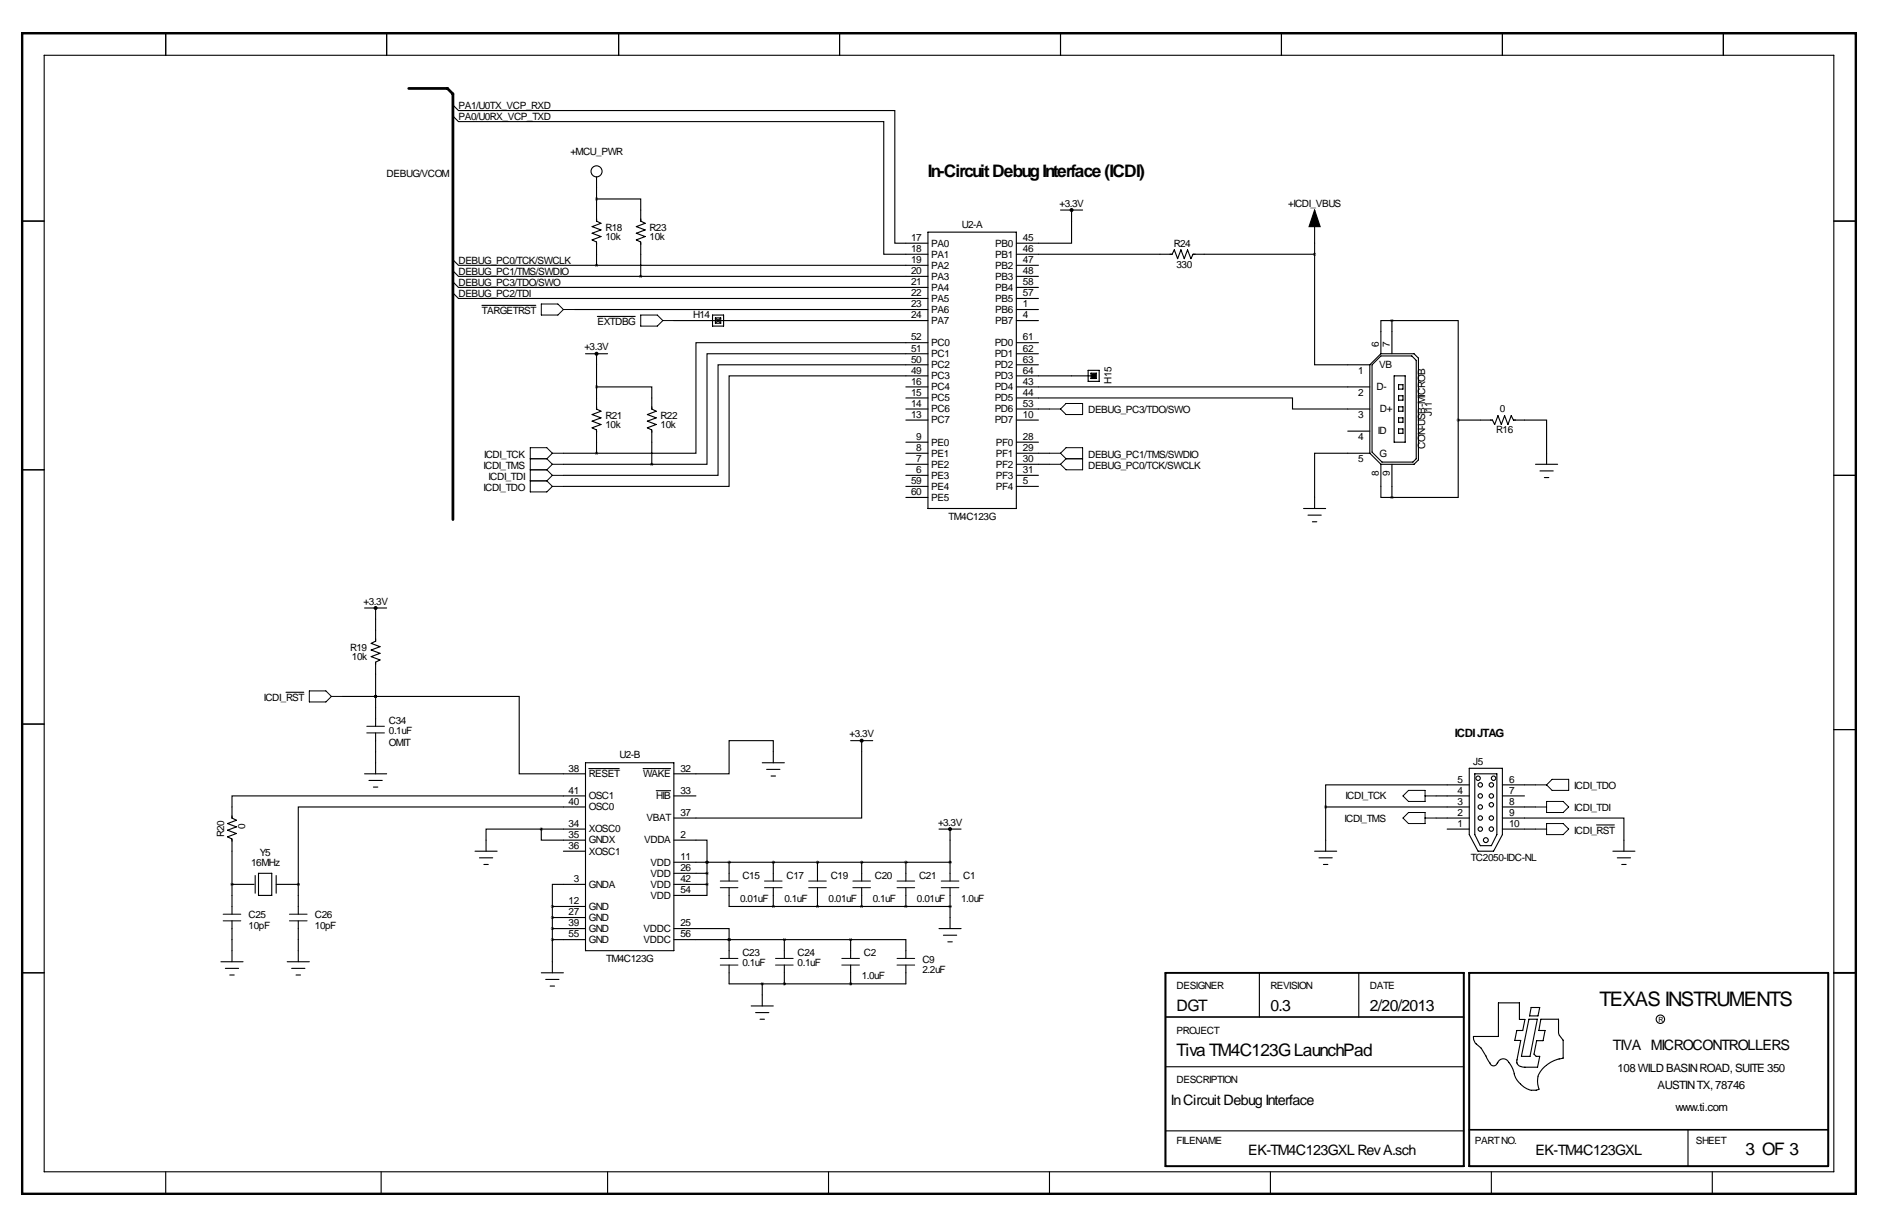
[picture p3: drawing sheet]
<svg xmlns="http://www.w3.org/2000/svg" width="432mm" height="279mm" viewBox="0 0 432 279" stroke-linecap="round" stroke-linejoin="round" font-family="sans-serif">
<g fill="none" stroke="#000" stroke-width=".25">
<path d="M10.2 12.7h411.4v256.5h-411.4zM38.1 7.6v5.1M88.9 7.6v5.1M142.2 7.6v5.1M193 7.6v5.1M243.8 7.6v5.1M294.6 7.6v5.1M345.4 7.6v5.1M396.2 7.6v5.1M104.1 24.1l1.3 1.3h100.3v30.5h7.7M104.1 26.7l1.3 1.2h97.8v30.5h10.2M5.1 50.8h5.1"/>
<path d="M104.1 59.7l1.3 1.3h31.8M137.2 45.7h10.1v5.1l1 .5-2 .8 2 .7-2 .8 2 .8-2 .7 1 .5v7.9M137.2 40.6v10.2l1 .5-2.1 .8 2.1 .7-2.1 .8 2.1 .8-2.1 .7 1.1 .5v5.4M213.4 53.3h20.3v63.5h-20.3zM233.7 58.4h35.8l.5-1 .8 2 .7-2 .8 2 .7-2 .8 2 .5-1h28M243.8 48.3h5.1M246.4 48.3v7.6h-12.7M302.3 58.4v25.4h12.7M302.3 48.3v10.1M421.6 50.8h5.1M104.1 64.8l1.3 1.2h108M104.1 67.3l1.3 1.3h108"/>
<path d="M104.1 62.2l1.3 1.3h41.9M110.8 70.2h12.4M132.1 71.1h81.3M137.2 61h76.2M137.4 72.7h8.6M147.3 63.5h66.1M154.9 73.7h58.5M163.8 72.4h2.6v2.5h-2.6zM164.5 74.3h1.2M164.5 73.1v1.2M164.5 73.1h1.2M164.5 73.1l1.2 1.2"/>
<path d="M165.1 73.7h.1M165.7 73.1v1.2M165.7 73.1l-1.2 1.2M213.4 78.7h-53.4v25.4h-22.8M233.7 71.1h5.1M233.7 73.7h5.1M233.7 61h5.1M233.7 63.5h5.1M233.7 66h5.1M233.7 68.6h5.1M233.7 78.7h5.1M320 73.7h-2.5v7.6"/>
<path d="M320 73.7h15.3v22.8M320 73.7v7.6M134.6 81.3h5.1M137.2 88.9h12.7v5.1l1 .5-2.1 .7 2.1 .8-2.1 .8 2.1 .7-2.1 .8 1.1 .5v7.9M137.2 81.3v12.7l1 .5-2.1 .7 2.1 .8-2.1 .8 2.1 .7-2.1 .8 1.1 .5v5.3M208.3 88.9h5.1M208.3 94h5.1M208.3 96.5h5.1M208.3 91.4h5.1M213.4 81.3h-50.8v25.4h-12.7M213.4 83.8h-48.3v25.4h-35.6M213.4 86.4h-45.8v25.4h-38.1"/>
<path d="M233.7 91.4h63.5v2.6h17.8M233.7 86.4h17.8M233.7 81.3h5.1M233.7 83.8h5.1M233.7 88.9h81.3M233.7 94h7.6M233.7 96.5h5.1M250.2 85.1h2.5v2.5h-2.5zM250.9 85.8v1.2M250.9 85.8h1.2M250.9 87h1.2M250.9 85.8l1.2 1.2"/>
<path d="M252.1 85.8v1.2M252.1 85.8l-1.2 1.2M309.9 99.1h5.1M315 83.8v20.3M315.5 83.8l2-2h7.1l1 1v22.6l-.7 .8h-7.1l-2.3-2.3zM317.5 81.3h7.6l1 1v23.4l-1 1h-7.6M317.5 81.3l-2.5 2.5M320.5 86.4h2.6v15.2h-2.6zM321.6 88.4h1v1h-1zM321.6 90.9h1v1h-1zM321.6 93.5h1v1h-1zM321.6 96h1v1h-1z"/>
<path d="M321.6 98.6h1v1h-1zM335.3 96.5v17.8h-15.3M335.3 96.5h7.9l.5 1 .7-2 .8 2 .7-2 .8 2 .8-2 .5 1h7.6v10.2M5.1 107.9h5.1M129.5 106.7h20.4M129.5 104.1h7.7M208.3 109.2h5.1M208.3 101.6h5.1M208.3 106.7h5.1M208.3 104.1h5.1M208.3 111.8h5.1M208.3 114.3h5.1"/>
<path d="M233.7 109.2h5.1M233.7 101.6h5.1M233.7 106.7h7.6M233.7 104.1h7.6M233.7 111.8h5.1M299.7 116.8h5.1M300.7 118.4h3.1M301.8 119.9h1M315 104.1h-12.7v12.7M315 104.1l2.5 2.6M317.5 106.7v7.6h2.5M320 106.7v7.6"/>
<path d="M353.1 106.7h5M354.1 108.2h3M355.1 109.7h1M421.6 109.2h5.1M83.8 139.7h5.1M86.4 139.7v7.6l-1.1 .5 2.1 .8-2.1 .8 2.1 .7-2.1 .8 2.1 .7-1 .5v14.8M65.8 159.1h4M5.1 166.4h5.1M78.7 160h7.7M83.8 177.8h5.1M84.8 179.3h3.1M86.4 160h.1"/>
<path d="M86.4 160h33v17.8h15.2M86.4 168.4v9.4M134.6 175.3h20.3v43.1h-20.3zM135.4 176.6h7M147.9 176.6h6.3M175.3 175.3h5M176.3 176.8h3M177.3 178.3h1M177.8 175.3v-5.1h-10.2v7.6h-12.7M195.6 170.2h5.1M198.1 170.2v17.8h-43.2M337.8 176.5h7.6v15.3l-2 3.8h-3.5l-2.1-3.8z"/>
<path d="M339.1 177.8h5.1v14l-1.3 2.5h-2.5l-1.3-2.5zM421.6 167.6h5.1M85.9 180.8h1M109.2 195.6h5.1M110.2 197.1h3.1M111.3 198.6h1M124.5 190.5v2.5h10.1M124.5 190.5h-12.7v5.1M124.5 190.5h10.1M129.5 195.6h5.1M134.6 185.4h-66v17.8M134.6 182.9h-81.3v5.1l1.1 .5-2.1 .7 2.1 .8-2.1 .8 2.1 .7-2.1 .8 1 .5v17.3"/>
<path d="M150.9 181.7h3.3M154.9 193h7.7v5.1M154.9 182.9h5.1M154.9 198.1h63.5M162.6 198.1h.1M162.6 198.1v5.1M167.6 198.1h.1M167.6 198.1v4.3M177.8 198.1h.1M177.8 198.1v4.3M188 198.1h.1M188 198.1v4.3"/>
<path d="M198.1 198.1h.1M198.1 198.1v4.3M208.3 198.1h.1M208.3 198.1v4.3M215.9 190.5h5.1M218.4 198.1h.1M218.4 190.5v11.9M302.3 195.6h5M303.3 197.1h3M304.3 198.6h1M304.8 185.4h33M304.8 185.4v10.2"/>
<path d="M330.2 182.9h7.6M330.2 188h7.6M332.7 190.5h5.1M337.8 180.3h-33v5.1M345.4 188h28v7.6M345.4 180.3h7.7M345.4 182.9h5.1M345.4 185.4h7.7M345.4 190.5h7.7M367.1 189.5h4.1M370.8 195.6h5.1M371.9 197.1h3"/>
<path d="M372.9 198.6h1M53.3 203.2h.1M53.3 211.6v9.4M53.3 203.2h5.1M58.7 201.2v4M59.4 200.7h3.1v5h-3.1zM63.5 201.2v4M63.5 203.2h5.1M68.6 203.2h.1M68.6 203.2v6.9M68.6 211.6v9.4M127 208.3h7.6"/>
<path d="M127 213.4h7.6M127 210.8h7.6M127 215.9h7.6M127 208.3v15.2M134.6 203.2h-7.6v5.1M154.9 213.4h12.7v2.5M154.9 215.9h53.4v4.3M154.9 200.7h7.7M154.9 203.2h7.7M162.6 203.2v2.5h-7.7M167.6 215.9h.1M167.6 204v4.3h50.8"/>
<path d="M167.6 215.9v4.3M177.8 208.3h.1M177.8 204v4.3M180.3 215.9h.1M180.3 215.9v4.3M188 208.3h.1M188 204v4.3M195.6 215.9h.1M195.6 215.9v4.3M198.1 208.3h.1M198.1 204v4.3M208.3 208.3h.1"/>
<path d="M208.3 204v4.3M215.9 213.4h5.1M216.9 214.9h3.1M217.9 216.4h1M218.4 208.3h.1M218.4 204v9.4M5.1 223.5h5.1M50.8 221h5.1M51.8 222.5h3.1M52.8 224h1M66 221h5.1M67.1 222.5h3"/>
<path d="M68.1 224h1M124.5 223.5h5M125.5 225h3M126.5 226.6h1M167.6 221.7v4.4h40.7v-4.4M172.7 231.1h5.1M173.7 232.7h3.1M174.8 234.2h1M175.3 226.1v5M180.3 226.1h.1M180.3 221.7v4.4M195.6 226.1h.1"/>
<path d="M195.6 221.7v4.4M268 233.7h68.5M289.6 223.5v10.2M312.4 223.5v10.2M338.8 238.5v-.3h5.7v-7.8h4.9v3.8h1.2l-.5 2.6h-1.4l-.4 2.3h1.4l-1 4.7 .2 .7 .7 .5M338.8 238.5v.4a3.3 3.3 0 0 0 1.8 1.9l1 1.8M351.5 234.2h2l-1.7 8.5h-2zM352 231.5h2l-.4 1.9h-1.9zM358.3 237.1v-2.9h-4l-.5 2.6h1.4l-.4 2.3h-1.5l-.6 3.1 .5 .5h.8l-.5 2.5-3.8-.1M358.3 237.1l.2 .8M358.5 237.9l.9 1.1v4.1l-.9 .2M268 245.1h68.5"/>
<path d="M268 259.8h68.5M341.7 242.6l.9 1.6M346.9 244.1a1.48 1.48 0 0 0-1.5-.8 1.48 1.48 0 0 0-1.3 1.2 .86 .86 0 0 1-.8 .4 .86 .86 0 0 1-.7-.6M347 244.2a8.7 8.7 0 0 1 1.5 3.4l1.1 1.4M349.6 249.1l1.1 .9 1.4 .5M353.6 247.3l-.1 1.5 .4 1.4M353.9 250.3l-.7 .2h-1.1M355.5 244.8l-1.1 1.1-.8 1.3M358.5 243.3l-1.6 .6-1.3 .9M388.1 259.6v8.4M38.1 269.2v5.1M87.6 269.2v5.1"/>
<path d="M139.7 269.2v5.1M190.5 269.2v5.1M241.3 269.2v5.1M292.1 269.2v5.1M342.9 269.2v5.1M393.7 269.2v5.1"/>
<circle cx="137.2" cy="39.4" r="1.27"/>
<circle cx="339.9" cy="178.8" r=".51"/>
<circle cx="343.4" cy="178.8" r=".51"/>
<circle cx="340.4" cy="188" r=".51"/>
<circle cx="340.4" cy="182.9" r=".51"/>
<circle cx="340.4" cy="180.3" r=".51"/>
<circle cx="340.4" cy="185.4" r=".51"/>
<circle cx="340.4" cy="190.5" r=".51"/>
<circle cx="341.6" cy="193" r=".56"/>
<circle cx="342.9" cy="190.5" r=".51"/>
<circle cx="342.9" cy="188" r=".51"/>
<circle cx="342.9" cy="180.3" r=".51"/>
<circle cx="342.9" cy="182.9" r=".51"/>
<circle cx="342.9" cy="184.9" r=".51"/>
<circle cx="381.8" cy="234.2" r=".97"/>
</g>
<g fill="none" stroke="#000" stroke-width=".51">
<path d="M5.1 7.6h421.6v266.7h-421.6z"/>
<circle cx="246.4" cy="48.3" r=".2"/>
<circle cx="137.2" cy="81.3" r=".2"/>
<circle cx="86.4" cy="139.7" r=".2"/>
<circle cx="198.1" cy="170.2" r=".2"/>
<circle cx="218.4" cy="190.5" r=".2"/>
</g>
<path d="M268 223.5h68.5v44.5h-68.5zM337.8 223.5h82.6v44.5h-82.6zM421.6 223.5h5.1M337.8 259.6h82.6" fill="none" stroke="#000" stroke-width=".38"/>
<g fill="none" stroke="#000" stroke-width=".23">
<path d="M124.5 69.8h3.8l1.2 1.3-1.2 1.3h-3.8zM129.5 71.1h2.6M147.3 72.4h3.8l1.3 1.3-1.3 1.2h-3.8zM152.4 73.7h2.5M241.3 94h2.5M245.1 92.7h3.8v2.5h-3.8l-1.3-1.2zM121.9 105.4h3.8M121.9 107.9h3.8M121.9 110.5h3.8M125.7 105.4l1.3 1.3M125.7 107.9l1.3 1.3M125.7 110.5l1.3 1.3"/>
<path d="M127 104.1h2.5M127 104.1l-1.3 1.3M127 104.1l-1.3-1.2h-3.8v10.1h3.8l1.3-1.2M127 106.7h2.5M127 106.7l-1.3 1.2M127 109.2h2.5M127 109.2l-1.3 1.3M127 111.8h2.5M241.3 104.1h2.5M241.3 106.7h2.5M243.8 104.1l1.3-1.2h3.8v5h-3.8l-1.3-1.2M243.8 104.1l1.3 1.3"/>
<path d="M245.1 105.4h3.8M245.1 105.4l-1.3 1.3M71.1 158.8h3.8l1.3 1.2-1.3 1.3h-3.8zM76.2 160h2.5M84.3 166.9h4.1M84.3 168.4h4.1M356.9 179.1h3.8v2.5h-3.8l-1.3-1.3zM322.6 188l1.2-1.3h3.9v2.5h-3.9zM323.8 181.6h3.9v2.5h-3.9l-1.2-1.2zM327.7 188h2.5M327.7 182.9h2.5M353.1 180.3h2.5"/>
<path d="M353.1 185.4h2.5M353.1 190.5h2.5M355.6 184.1h3.8l1.3 1.3-1.3 1.3h-3.8zM355.6 189.2h3.8l1.3 1.3-1.3 1.3h-3.8zM51.3 210.1h4.1M51.3 211.6h4.1M66.5 210.1h4.1M66.5 211.6h4.1M165.6 202.4h4.1M165.6 204h4.1M175.8 202.4h4M175.8 204h4"/>
<path d="M185.9 202.4h4.1M185.9 204h4.1M196.1 202.4h4.1M196.1 204h4.1M206.2 202.4h4.1M206.2 204h4.1M216.4 202.4h4.1M216.4 204h4.1M165.6 220.2h4.1M165.6 221.7h4.1M178.3 220.2h4.1M178.3 221.7h4.1"/>
<path d="M193.5 220.2h4.1M193.5 221.7h4.1M206.2 220.2h4.1M206.2 221.7h4.1"/>
</g>
<circle cx="251.5" cy="86.4" r=".3" fill="none" stroke="#000" stroke-width=".61"/>
<path d="M302.3 48.3l1.2 3.8h-2.5z" fill="#000" stroke="#000" stroke-width=".25"/>
<path d="M162.5 198.1a.05 .05 0 0 0 .1 0 .05 .05 0 0 0-.1 0zM162.5 200.7a.05 .05 0 0 0 .1 0 .05 .05 0 0 0-.1 0zM162.5 203.2a.05 .05 0 0 0 .1 0 .05 .05 0 0 0-.1 0zM167.6 215.9a.05 .05 0 0 0 .1 0 .05 .05 0 0 0-.1 0zM162.5 198.1a.05 .05 0 0 0 .1 0 .05 .05 0 0 0-.1 0zM175.2 226.1a.05 .05 0 0 0 .1 0 .05 .05 0 0 0-.1 0zM187.9 198.1a.05 .05 0 0 0 .1 0 .05 .05 0 0 0-.1 0zM167.6 198.1a.05 .05 0 0 0 .1 0 .05 .05 0 0 0-.1 0zM187.9 208.3a.05 .05 0 0 0 .1 0 .05 .05 0 0 0-.1 0zM167.6 215.9a.05 .05 0 0 0 .1 0 .05 .05 0 0 0-.1 0zM180.3 215.9a.05 .05 0 0 0 .1 0 .05 .05 0 0 0-.1 0zM180.3 226.1a.05 .05 0 0 0 .1 0 .05 .05 0 0 0-.1 0zM86.3 160a.05 .05 0 0 0 .1 0 .05 .05 0 0 0-.1 0zM149.8 106.7a.05 .05 0 0 0 .1 0 .05 .05 0 0 0-.1 0zM137.1 104.1a.05 .05 0 0 0 .1 0 .05 .05 0 0 0-.1 0zM137.1 88.9a.05 .05 0 0 0 .1 0 .05 .05 0 0 0-.1 0zM86.3 160a.05 .05 0 0 0 .1 0 .05 .05 0 0 0-.1 0zM124.4 190.5a.05 .05 0 0 0 .1 0 .05 .05 0 0 0-.1 0zM137.1 61a.05 .05 0 0 0 .1 0 .05 .05 0 0 0-.1 0zM320 73.7a.05 .05 0 0 0 .1 0 .05 .05 0 0 0-.1 0zM320 114.3a.05 .05 0 0 0 .1 0 .05 .05 0 0 0-.1 0zM302.2 58.4a.05 .05 0 0 0 .1 0 .05 .05 0 0 0-.1 0zM53.3 203.2a.05 .05 0 0 0 .1 0 .05 .05 0 0 0-.1 0zM137.1 45.7a.05 .05 0 0 0 .1 0 .05 .05 0 0 0-.1 0zM218.4 208.3a.05 .05 0 0 0 .1 0 .05 .05 0 0 0-.1 0zM218.4 198.1a.05 .05 0 0 0 .1 0 .05 .05 0 0 0-.1 0z" fill="#000" stroke="#000" stroke-width=".63"/>
<path d="M94 20.3h8.9l1.2 1.3v97.8" fill="none" stroke="#000" stroke-width=".63"/>
<text font-size="4.6" x="367.8" y="231.1">TEXAS INSTRUMENTS</text>
<g font-size="4">
<text x="213.4" y="40.6">In-Circuit Debug Interface (ICDI)</text>
<text x="270.5" y="242.6">Tiva TM4C123G LaunchPad</text>
<text x="401.3" y="265.4">3 OF 3</text>
</g>
<g font-size="3.6">
<text x="270.5" y="232.4">DGT</text>
<text x="292.1" y="232.4">0.3</text>
<text x="315" y="232.4">2/20/2013</text>
</g>
<g font-size="3.3">
<text x="370.9" y="241.3">TIVA MICROCONTROLLERS</text>
<text x="269.2" y="254">In Circuit Debug Interface</text>
<text x="287" y="265.4">EK-TM4C123GXL Rev A.sch</text>
<text x="353.1" y="265.4">EK-TM4C123GXL</text>
</g>
<g font-size="2.6">
<text x="334.5" y="169.4">ICDI JTAG</text>
<text x="371.9" y="246.4">108 WILD BASIN ROAD, SUITE 350</text>
<text x="381.1" y="250.2">AUSTIN TX, 78746</text>
<text x="385.2" y="255.3">www.ti.com</text>
</g>
<g font-size="2.3">
<text x="105.4" y="25.1">PA1/U0TX_VCP_RXD</text>
<text x="105.4" y="27.7">PA0/U0RX_VCP_TXD</text>
<text x="131.2" y="35.6">+MCU_PWR</text>
<text x="88.9" y="40.6">DEBUG/VCOM</text>
<text x="243.6" y="47.5">+3.3V</text>
<text x="296.2" y="47.5">+ICDI_VBUS</text>
<text x="139.2" y="53.1">R18</text>
<text x="149.4" y="53.1">R23</text>
<text x="221.1" y="52.3">U2-A</text>
<text x="139.2" y="55.1">10k</text>
<text x="149.4" y="55.1">10k</text>
<text x="209.5" y="55.4">17</text>
<text x="209.5" y="57.9">18</text>
<text x="214.1" y="56.6">PA0</text>
<text x="214.1" y="59.2">PA1</text>
<text x="228.8" y="56.6">PB0</text>
<text x="228.8" y="59.2">PB1</text>
<text x="235.2" y="55.4">45</text>
<text x="235.2" y="57.9">46</text>
<text x="269.9" y="56.6">R24</text>
<text x="105.4" y="60.7">DEBUG_PC0/TCK/SWCLK</text>
<text x="105.4" y="63.2">DEBUG_PC1/TMS/SWDIO</text>
<text x="105.4" y="65.8">DEBUG_PC3/TDO/SWO</text>
<text x="209.5" y="60.5">19</text>
<text x="209.5" y="63">20</text>
<text x="209.5" y="65.5">21</text>
<text x="214.1" y="61.7">PA2</text>
<text x="214.1" y="64.3">PA3</text>
<text x="228.8" y="61.7">PB2</text>
<text x="228.8" y="64.3">PB3</text>
<text x="235.2" y="60.5">47</text>
<text x="235.2" y="63">48</text>
<text x="235.2" y="65.5">58</text>
<text x="270.5" y="61.5">330</text>
<text x="105.4" y="68.3">DEBUG_PC2/TDI</text>
<text x="209.5" y="68.1">22</text>
<text x="209.5" y="70.6">23</text>
<text x="214.1" y="66.8">PA4</text>
<text x="214.1" y="69.3">PA5</text>
<text x="214.1" y="71.9">PA6</text>
<text x="228.8" y="71.9">PB6</text>
<text x="228.8" y="66.8">PB4</text>
<text x="228.8" y="69.3">PB5</text>
<text x="235.2" y="70.6">1</text>
<text x="235.2" y="68.1">57</text>
<text x="110.8" y="72.1">TARGETRST</text>
<text x="137.4" y="74.7">EXTDBG</text>
<text x="159.4" y="73.2">H14</text>
<text x="209.5" y="73.2">24</text>
<text x="214.1" y="74.4">PA7</text>
<text x="228.8" y="74.4">PB7</text>
<text x="235.2" y="73.2">4</text>
<text x="134.4" y="80.5">+3.3V</text>
<text x="209.5" y="83.3">50</text>
<text x="209.5" y="80.8">51</text>
<text x="209.5" y="78.2">52</text>
<text x="214.1" y="82">PC1</text>
<text x="214.1" y="79.5">PC0</text>
<text x="228.7" y="79.5">PD0</text>
<text x="228.7" y="82">PD1</text>
<text x="235.2" y="78.2">61</text>
<text x="235.2" y="80.8">62</text>
<text x="235.2" y="83.3">63</text>
<text x="317" y="79.8" transform="rotate(-90 317 79.8)">6</text>
<text x="319.5" y="79.8" transform="rotate(-90 319.5 79.8)">7</text>
<text x="209.5" y="88.4">16</text>
<text x="209.5" y="85.9">49</text>
<text x="214.1" y="89.7">PC4</text>
<text x="214.1" y="87.1">PC3</text>
<text x="214.1" y="84.6">PC2</text>
<text x="228.7" y="89.7">PD4</text>
<text x="228.7" y="84.6">PD2</text>
<text x="228.7" y="87.1">PD3</text>
<text x="235.2" y="88.4">43</text>
<text x="235.2" y="85.9">64</text>
<text x="255.5" y="88.1" transform="rotate(-90 255.5 88.1)">H15</text>
<text x="312.2" y="85.9">1</text>
<text x="316.5" y="89.7">D-</text>
<text x="317.1" y="84.6">VB</text>
<text x="209.5" y="93.5">14</text>
<text x="209.5" y="90.9">15</text>
<text x="214.1" y="94.7">PC6</text>
<text x="214.1" y="92.2">PC5</text>
<text x="228.7" y="92.2">PD5</text>
<text x="228.7" y="94.7">PD6</text>
<text x="235.2" y="90.9">44</text>
<text x="235.2" y="93.5">53</text>
<text x="250.2" y="95">DEBUG_PC3/TDO/SWO</text>
<text x="312.2" y="90.9">2</text>
<text x="317.3" y="94.7">D+</text>
<text x="329.2" y="95.7" transform="rotate(-90 329.2 95.7)">J11</text>
<text x="344.8" y="94.7">0</text>
<text x="139.2" y="96.3">R21</text>
<text x="139.2" y="98.3">10k</text>
<text x="151.9" y="96.3">R22</text>
<text x="151.9" y="98.3">10k</text>
<text x="209.5" y="96">13</text>
<text x="210.6" y="101.1">9</text>
<text x="214.1" y="97.3">PC7</text>
<text x="228.7" y="97.3">PD7</text>
<text x="235.2" y="96">10</text>
<text x="235.2" y="101.1">28</text>
<text x="312.2" y="96">3</text>
<text x="312.2" y="101.1">4</text>
<text x="316.8" y="99.8">ID</text>
<text x="344" y="99.6">R16</text>
<text x="111.2" y="107.7">ICDI_TMS</text>
<text x="111.3" y="105.2">ICDI_TCK</text>
<text x="210.6" y="106.2">7</text>
<text x="210.6" y="103.6">8</text>
<text x="214.1" y="107.4">PE2</text>
<text x="214.1" y="104.9">PE1</text>
<text x="214.1" y="102.4">PE0</text>
<text x="229" y="102.4">PF0</text>
<text x="229" y="104.9">PF1</text>
<text x="229" y="107.4">PF2</text>
<text x="235.2" y="103.6">29</text>
<text x="235.2" y="106.2">30</text>
<text x="250.2" y="105.2">DEBUG_PC1/TMS/SWDIO</text>
<text x="250.2" y="107.7">DEBUG_PC0/TCK/SWCLK</text>
<text x="312.2" y="106.2">5</text>
<text x="317.2" y="104.9">G</text>
<text x="327.7" y="103.2" transform="rotate(-90 327.7 103.2)">CON-USB-MICROB</text>
<text x="111.2" y="112.8">ICDI_TDO</text>
<text x="112.3" y="110.2">ICDI_TDI</text>
<text x="209.5" y="111.3">59</text>
<text x="209.5" y="113.8">60</text>
<text x="210.6" y="108.7">6</text>
<text x="214.1" y="110">PE3</text>
<text x="214.1" y="112.5">PE4</text>
<text x="229" y="112.5">PF4</text>
<text x="229" y="110">PF3</text>
<text x="235.2" y="111.3">5</text>
<text x="235.2" y="108.7">31</text>
<text x="317" y="109.4" transform="rotate(-90 317 109.4)">8</text>
<text x="319.5" y="109.4" transform="rotate(-90 319.5 109.4)">9</text>
<text x="214.1" y="115.1">PE5</text>
<text x="218.1" y="119.4">TM4C123G</text>
<text x="83.6" y="138.9">+3.3V</text>
<text x="80.5" y="149.6">R19</text>
<text x="80.9" y="151.6">10k</text>
<text x="60.6" y="161">ICDI_RST</text>
<text x="89.4" y="166.4">C34</text>
<text x="89.4" y="168.7">0.1uF</text>
<text x="89.4" y="171.5">OMIT</text>
<text x="195.4" y="169.4">+3.3V</text>
<text x="130.7" y="177.3">38</text>
<text x="135.4" y="178.6">RESET</text>
<text x="142.4" y="174.2">U2-B</text>
<text x="147.9" y="178.6">WAKE</text>
<text x="156.5" y="177.3">32</text>
<text x="335.1" y="179.8">5</text>
<text x="338.7" y="175.8">J5</text>
<text x="347" y="179.8">6</text>
<text x="130.7" y="184.9">40</text>
<text x="130.7" y="182.4">41</text>
<text x="135.4" y="183.6">OSC1</text>
<text x="150.9" y="183.6">HIB</text>
<text x="156.5" y="182.4">33</text>
<text x="309.4" y="183.6">ICDI_TCK</text>
<text x="335.1" y="182.4">4</text>
<text x="335.1" y="184.9">3</text>
<text x="347" y="182.4">7</text>
<text x="347" y="184.9">8</text>
<text x="361.9" y="181.4">ICDI_TDO</text>
<text x="56.4" y="190.6" transform="rotate(-90 56.4 190.6)">0</text>
<text x="130.7" y="190">34</text>
<text x="135.4" y="191.3">XOSC0</text>
<text x="135.4" y="186.2">OSC0</text>
<text x="148.6" y="188.7">VBAT</text>
<text x="156.5" y="187.5">37</text>
<text x="215.7" y="189.7">+3.3V</text>
<text x="309.1" y="189">ICDI_TMS</text>
<text x="335.1" y="187.5">2</text>
<text x="335.1" y="190">1</text>
<text x="347" y="187.5">9</text>
<text x="347" y="190">10</text>
<text x="361.9" y="186.4">ICDI_TDI</text>
<text x="361.9" y="191.5">ICDI_RST</text>
<text x="51.6" y="192.4" transform="rotate(-90 51.6 192.4)">R20</text>
<text x="59.8" y="196.6">Y5</text>
<text x="130.7" y="192.5">35</text>
<text x="130.7" y="195.1">36</text>
<text x="135.4" y="193.8">GNDX</text>
<text x="135.4" y="196.3">XOSC1</text>
<text x="148.1" y="193.8">VDDA</text>
<text x="156.5" y="192.5">2</text>
<text x="156.5" y="197.6">11</text>
<text x="338.2" y="197.9">TC2050-IDC-NL</text>
<text x="57.7" y="198.9">16MHz</text>
<text x="131.9" y="202.7">3</text>
<text x="135.4" y="204">GNDA</text>
<text x="149.6" y="198.9">VDD</text>
<text x="149.6" y="201.4">VDD</text>
<text x="149.6" y="204">VDD</text>
<text x="156.5" y="200.2">26</text>
<text x="156.5" y="202.7">42</text>
<text x="170.7" y="201.9">C15</text>
<text x="180.8" y="201.9">C17</text>
<text x="191" y="201.9">C19</text>
<text x="201.2" y="201.9">C20</text>
<text x="211.3" y="201.9">C21</text>
<text x="221.5" y="201.9">C1</text>
<text x="130.7" y="207.8">12</text>
<text x="135.4" y="209">GND</text>
<text x="149.6" y="206.5">VDD</text>
<text x="156.5" y="205.2">54</text>
<text x="170.2" y="207.3">0.01uF</text>
<text x="180.3" y="207.3">0.1uF</text>
<text x="190.5" y="207.3">0.01uF</text>
<text x="200.7" y="207.3">0.1uF</text>
<text x="210.8" y="207.3">0.01uF</text>
<text x="221" y="207.3">1.0uF</text>
<text x="57.1" y="210.8">C25</text>
<text x="57.1" y="213.4">10pF</text>
<text x="72.4" y="210.8">C26</text>
<text x="72.4" y="213.4">10pF</text>
<text x="130.7" y="210.3">27</text>
<text x="130.7" y="212.9">39</text>
<text x="130.7" y="215.4">55</text>
<text x="135.4" y="211.6">GND</text>
<text x="135.4" y="214.1">GND</text>
<text x="148" y="214.1">VDDC</text>
<text x="156.5" y="212.9">25</text>
<text x="156.5" y="215.4">56</text>
<text x="135.4" y="216.7">GND</text>
<text x="139.4" y="221">TM4C123G</text>
<text x="148" y="216.7">VDDC</text>
<text x="170.7" y="219.7">C23</text>
<text x="183.4" y="219.7">C24</text>
<text x="198.6" y="219.7">C2</text>
<text x="212.1" y="221.2">C9</text>
<text x="170.7" y="222">0.1uF</text>
<text x="183.4" y="222">0.1uF</text>
<text x="198.1" y="225.1">1.0uF</text>
<text x="212.1" y="223.5">2.2uF</text>
<text x="270.5" y="227.3">DESIGNER</text>
<text x="292.1" y="227.3">REVISION</text>
<text x="315" y="227.3">DATE</text>
<text x="270.5" y="237.5">PROJECT</text>
<text x="270.5" y="248.9">DESCRIPTION</text>
<text x="270.5" y="262.9">FILENAME</text>
<text x="339.1" y="262.9">PART NO.</text>
<text x="389.9" y="262.9">SHEET</text>
</g>
<text font-size="1.6" x="381.3" y="234.7">R</text>
</svg>
